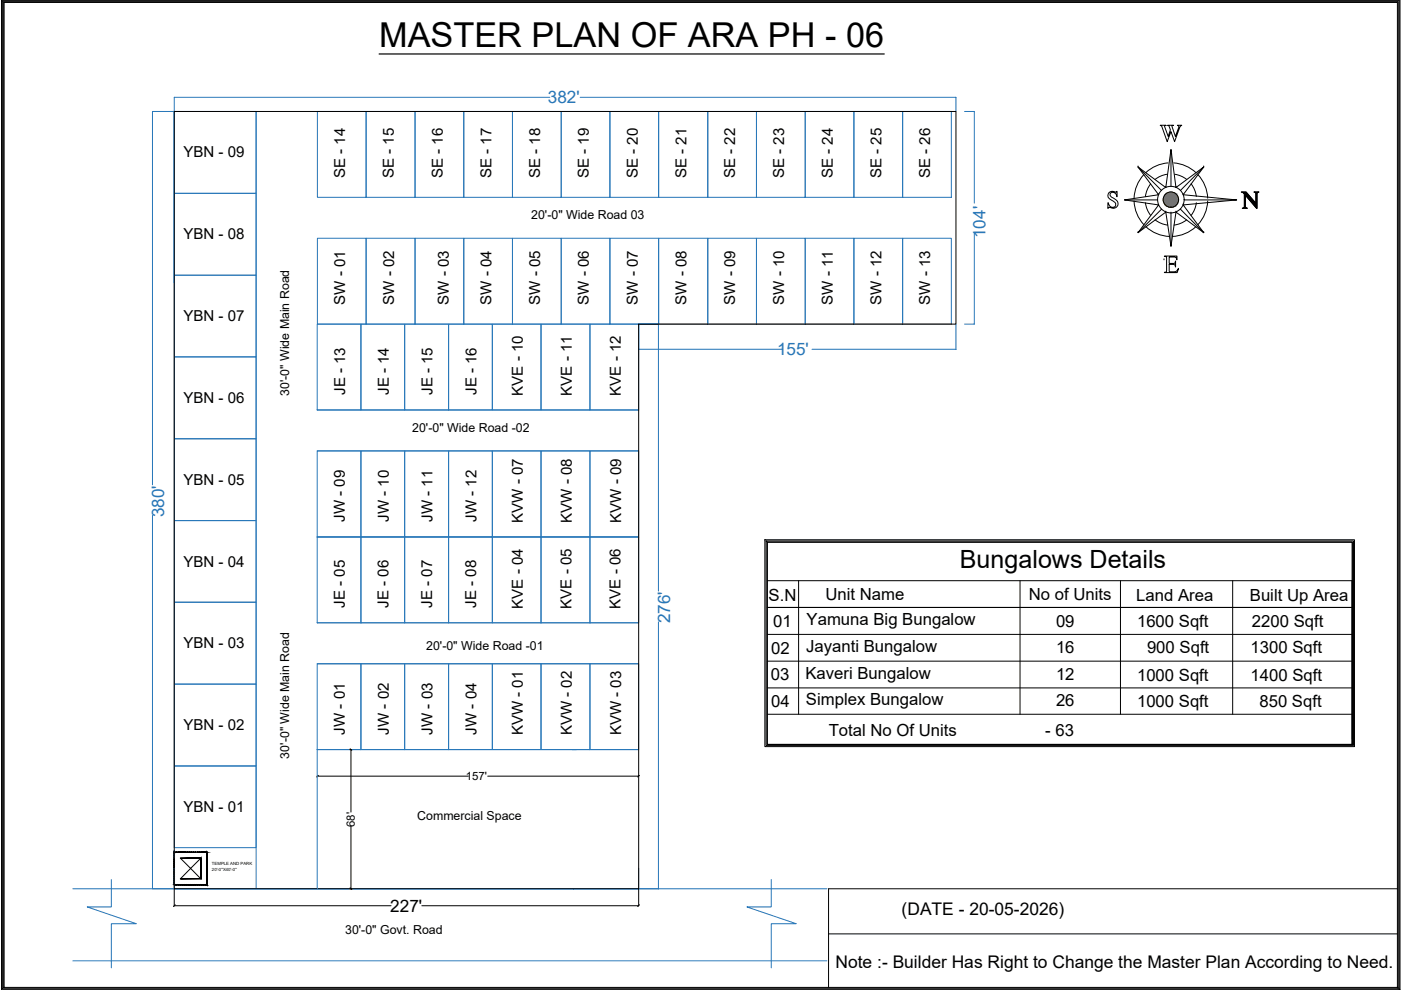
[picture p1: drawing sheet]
<svg xmlns="http://www.w3.org/2000/svg" width="297mm" height="210mm" viewBox="0 0 297 210" stroke-linecap="round" stroke-linejoin="round" font-family="sans-serif">
<!-- layer: PDF7_PDF6_Solid Fills -->
<g fill="#93834a" stroke="#93834a" stroke-width=".21">
<path d="M248 40.8h.6z"/>
<path d="M247.7 43.9h1.1z"/>
<path d="M248 40.8l.8 .1zM247.7 40.9h1.1z"/>
<path d="M247.7 40.9l1.4 .1zM247.4 41l.3-.1 1.4 .1z"/>
<path d="M247.4 41l1.9 .2-.2-.2zM247.2 41.2l.2-.2 1.9 .2z"/>
<path d="M247.2 41.2l2.3 .2-.2-.2zM247.2 41.2l2.3 .2h-2.5z"/>
<path d="M247 41.4l2.7 .2-.2-.2zM247 41.4l2.7 .2h-2.9z"/>
<path d="M246.8 41.6l3 .3-.1-.3zM246.8 41.6l3 .3h-3.1z"/>
<path d="M246.7 41.9l3.2 .3-.1-.3zM246.7 41.9l3.2 .3h-3.3z"/>
<path d="M246.6 42.2l3.3 .3v-.3zM246.6 42.2l3.3 .3h-3.3z"/>
<path d="M246.6 42.5l3.2 .3 .1-.3zM246.6 42.5l3.2 .3h-3.1z"/>
<path d="M246.7 42.8l3 .3 .1-.3zM246.7 42.8l3 .3h-2.9z"/>
<path d="M246.8 43.1l2.7 .2 .2-.2zM246.8 43.1l2.7 .2h-2.5z"/>
<path d="M247 43.3l2.3 .3 .2-.3zM247 43.3l2.3 .3h-2.1z"/>
<path d="M247.2 43.6l1.9 .1 .2-.1zM247.2 43.6l1.9 .1h-1.7z"/>
<path d="M247.4 43.7l1.4 .2 .3-.2zM247.4 43.7l1.4 .2z"/>
<path d="M247.7 43.9l.9 .1zM248 44h.6z"/>
</g>
<!-- layer: PDF7_0 -->
<g fill="#000" stroke="#000" stroke-width=".21">
<path d="M36.9 187.5l.1 .1zM36.9 187.5l.1 .1z"/>
<path d="M36.9 187l.1 .3zM36.9 187l.1 .3z"/>
<path d="M36.9 186.7l.1 .2zM36.9 186.7l.1 .2z"/>
<path d="M36.9 186.2l.1 .3zM36.9 186.2l.1 .3z"/>
<path d="M36.9 185.8l.1 .3zM36.9 185.8l.1 .3z"/>
<path d="M36.9 185.4l.1 .3zM36.9 185.4l.1 .3z"/>
<path d="M36.9 185l.1 .3zM36.9 185l.1 .3z"/>
<path d="M36.9 184.6l.1 .3zM36.9 184.6l.1 .3z"/>
<path d="M36.9 184.2l.1 .3zM36.9 184.2l.1 .3z"/>
<path d="M36.9 183.8l.1 .3zM36.9 183.8l.1 .3z"/>
<path d="M36.9 183.4l.1 .3zM36.9 183.4l.1 .3z"/>
<path d="M36.9 183l.1 .3zM36.9 183l.1 .3z"/>
<path d="M36.9 182.6l.1 .3zM36.9 182.6l.1 .3z"/>
<path d="M36.9 182.2l.1 .2zM36.9 182.2l.1 .2z"/>
<path d="M36.9 181.8l.1 .2zM36.9 181.8l.1 .2z"/>
<path d="M36.9 181.4l.1 .2zM36.9 181.4l.1 .2z"/>
<path d="M36.9 180.9l.1 .3zM36.9 180.9l.1 .3z"/>
<path d="M36.9 180.7l.1 .1zM36.9 180.7l.1 .1z"/>
<path d="M36.9 187.6h.2zM36.9 187.6h.2z"/>
<path d="M36.9 180.7h.2zM36.9 180.7h.2z"/>
<path d="M37.2 187.6h.3zM37.2 187.6h.3z"/>
<path d="M37.2 180.7h.3zM37.2 180.7h.3z"/>
<path d="M37.7 187.6h.2zM37.7 187.6h.2z"/>
<path d="M37.7 180.7h.2zM37.7 180.7h.2z"/>
<path d="M38.3 181.9h4.3zM38.3 182l4.3-.1zM42.6 181.9v4.4zM42.6 182v4.3zM38.3 186.3h4.3zM38.3 186.3h4.3z"/>
<path d="M38 187.6h.3zM38 187.6h.3z"/>
<path d="M38 180.7h.3zM38 180.7h.3z"/>
<path d="M38.5 187.6h.2zM38.5 187.6h.2z"/>
<path d="M38.5 180.7h.2zM38.5 180.7h.2z"/>
<path d="M38.8 187.6h.3zM38.8 187.6h.3z"/>
<path d="M38.8 180.7h.3zM38.8 180.7h.3z"/>
<path d="M39.3 187.6h.2zM39.3 187.6h.2z"/>
<path d="M39.3 180.7h.2zM39.3 180.7h.2z"/>
<path d="M39.7 187.6h.2zM39.7 187.6h.2z"/>
<path d="M39.7 180.7h.2zM39.7 180.7h.2z"/>
<path d="M40.1 187.6h.3zM40.1 187.6h.3z"/>
<path d="M40.1 180.7h.3zM40.1 180.7h.3z"/>
<path d="M40.5 187.6h.3zM40.5 187.6h.3z"/>
<path d="M40.5 180.7h.3zM40.5 180.7h.3z"/>
<path d="M40.9 187.6h.3zM40.9 187.6h.3z"/>
<path d="M40.9 180.7h.3zM40.9 180.7h.3z"/>
<path d="M41.3 187.6h.3zM41.3 187.6h.3z"/>
<path d="M41.3 180.7h.3zM41.3 180.7h.3z"/>
<path d="M41.7 187.6h.3zM41.7 187.6h.3z"/>
<path d="M41.7 180.7h.3zM41.7 180.7h.3z"/>
<path d="M42.1 187.6h.3zM42.1 187.6h.3z"/>
<path d="M42.1 180.7h.3zM42.1 180.7h.3z"/>
<path d="M42.5 187.6h.3zM42.5 187.6h.3z"/>
<path d="M42.5 180.7h.3zM42.5 180.7h.3z"/>
<path d="M42.9 187.6h.3zM42.9 187.6h.3z"/>
<path d="M42.9 180.7h.3zM42.9 180.7h.3z"/>
<path d="M43.3 187.6h.3zM43.3 187.6h.3z"/>
<path d="M43.3 180.7h.3zM43.3 180.7h.3z"/>
<path d="M43.8 187.6h.1zM43.8 187.6h.1z"/>
<path d="M43.8 180.7h.1zM43.8 180.7h.1z"/>
<path d="M43.8 180.7l.1 .1zM43.8 180.7l.1 .1z"/>
<path d="M43.8 180.9l.1 .3zM43.8 180.9l.1 .3z"/>
<path d="M43.8 181.4l.1 .2zM43.8 181.4l.1 .2z"/>
<path d="M43.8 181.8l.1 .2zM43.8 181.8l.1 .2z"/>
<path d="M43.8 182.2l.1 .2zM43.8 182.2l.1 .2z"/>
<path d="M43.8 182.6l.1 .3zM43.8 182.6l.1 .3z"/>
<path d="M43.8 183l.1 .3zM43.8 183l.1 .3z"/>
<path d="M43.8 183.4l.1 .3zM43.8 183.4l.1 .3z"/>
<path d="M43.8 183.8l.1 .3zM43.8 183.8l.1 .3z"/>
<path d="M43.8 184.2l.1 .3zM43.8 184.2l.1 .3z"/>
<path d="M43.8 184.6l.1 .3zM43.8 184.6l.1 .3z"/>
<path d="M43.8 185l.1 .3zM43.8 185l.1 .3z"/>
<path d="M43.8 185.4l.1 .3zM43.8 185.4l.1 .3z"/>
<path d="M43.8 185.8l.1 .3zM43.8 185.8l.1 .3z"/>
<path d="M43.8 186.2l.1 .3zM43.8 186.2l.1 .3z"/>
<path d="M43.8 186.7l.1 .2zM43.8 186.7l.1 .2z"/>
<path d="M43.8 187l.1 .3zM43.8 187l.1 .3z"/>
<path d="M43.8 187.5l.1 .1zM43.8 187.5l.1 .1z"/>
</g>
<!-- layer: PDF7_Text -->
<path d="M80.4 11.4h107.1" fill="none" stroke="#000" stroke-width=".25"/>
<!-- layer: PDF7_PDF3_PDF16_A-WALL-PATT-1 -->
<g fill="none" stroke="#2676b8" stroke-width=".21">
<path d="M36.9 23.6h17.4v17.4h-17.4zM54.3 23.6v164.8M67.3 23.6h10.3v18.2h-10.3zM77.6 23.6h10.4v18.2h-10.4zM88 23.6h10.3v18.2h-10.3zM98.3 23.6h10.4v18.2h-10.4zM108.7 23.6h10.3v18.2h-10.3zM116.6 20.6h-79.7v3M119 23.6h10.3v18.2h-10.3zM123 20.6h79.7v3M129.3 23.6h10.3v18.2h-10.3zM139.6 23.6h10.5v18.2h-10.5z"/>
<path d="M150.1 23.6h10.3v18.2h-10.3zM160.4 23.6h10.3v18.2h-10.3zM170.7 23.6h10.3v18.2h-10.3zM181 23.6h10.4v18.2h-10.4zM191.4 23.6h10.3v18.2h-10.3zM204.5 23.6h2.1v19.5M36.9 41h17.4v17.3h-17.4zM36.9 58.3h17.4v17.4h-17.4zM67.3 50.5h10.3v18.2h-10.3zM77.6 50.5h10.4v18.2h-10.4zM88 50.5h10.3v18.2h-10.3zM98.3 50.5h10.4v18.2h-10.4z"/>
<path d="M108.7 50.5h10.3v18.2h-10.3zM119 50.5h10.3v18.2h-10.3zM129.3 50.5h10.3v18.2h-10.3zM139.6 50.5h10.5v18.2h-10.5zM150.1 50.5h10.3v18.2h-10.3zM160.4 50.5h10.3v18.2h-10.3zM170.7 50.5h10.3v18.2h-10.3zM181 50.5h10.4v18.2h-10.4zM191.4 50.5h10.3v18.2h-10.3zM206.6 49.3v19.4h-2.1M36.9 60v-36.4h-4.6v79.2M36.9 75.7h17.4v17.3h-17.4z"/>
<path d="M67.3 68.7h9.2v18.2h-9.2zM76.5 68.7h9.3v18.2h-9.3zM85.8 68.7h9.3v18.2h-9.3zM95.1 68.7h9.3v18.2h-9.3zM104.4 68.7h10.3v18.2h-10.3zM114.7 68.7h10.4v18.2h-10.4zM125.1 68.7h10.3v18.2h-10.3zM135.4 74.1h30.5M139.6 68.7v56.6M139.6 68.7l-4.2 .1v5.3M172.2 74.1h30.5M202.7 68.8v5.3"/>
<path d="M36.9 93h17.4v17.4h-17.4zM67.3 95.6h9.2v18.2h-9.2zM67.3 86.9h68.1M67.3 95.6h68.1M76.5 95.6h9.3v18.2h-9.3zM85.8 95.6h9.3v18.2h-9.3zM95.1 95.6h9.3v18.2h-9.3zM104.4 95.6h10.3v18.2h-10.3zM114.7 95.6h10.4v18.2h-10.4zM125.1 95.6h10.3v18.2h-10.3zM32.3 109.3v79.1h107.3M36.9 110.4h17.4v17.3h-17.4z"/>
<path d="M67.3 113.8h9.2v18.3h-9.2zM67.3 113.8h68.1M76.5 113.8h9.3v18.3h-9.3zM85.8 113.8h9.3v18.3h-9.3zM95.1 113.8h9.3v18.3h-9.3zM104.4 113.8h10.3v18.3h-10.3zM114.7 113.8h10.4v18.3h-10.4zM125.1 113.8h10.3v18.3h-10.3zM36.9 127.7h17.4v17.3h-17.4zM67.3 132.1h68.1M139.6 131.8v56.6M36.9 145h17.4v17.4h-17.4z"/>
<path d="M67.3 140.7h9.2v18.2h-9.2zM67.3 140.7h68.1M67.3 158.9h68.1M67.3 158.9v29.5M76.5 140.7h9.3v18.2h-9.3zM85.8 140.7h9.3v18.2h-9.3zM95.1 140.7h9.3v18.2h-9.3zM104.4 140.7h10.3v18.2h-10.3zM114.7 140.7h10.4v18.2h-10.4zM125.1 140.7h10.3v18.2h-10.3zM36.9 162.4h17.4v17.3h-17.4zM15.4 188.4h159.9"/>
<path d="M23.6 186.5v5.8h-5.1l10.4 3.5h-5.3v9.4M36.9 180.5v1.4M36.9 184.1v4.3M135.4 184.1v4.3M163.5 186.5v5.8h-5.1l10.4 3.5h-5.3v9.4M15.4 203.7h159.9"/>
</g>
<!-- layer: PDF7_PDF3_0 -->
<g fill="none" stroke="#2676b8" stroke-width=".21">
<path d="M32.3 23.6l.1 .1M37 20.6l-.1 .1M202.7 20.6l-.1 .1M206.5 23.6l.1 .1M135.4 74.1h.1M139.6 68.7v.1M202.6 74.1h.1M206.5 68.7l.1 .1M121.4 158.9h.1M32.3 188.4h.1M36.9 180.5h.1M37 184.1l-.1 .1"/>
<path d="M121.4 188.4h.1M135.4 184.1v.1M139.6 188.4h.1"/>
</g>
<!-- layer: PDF7_PDF6_Geometry -->
<g fill="none" stroke="#000" stroke-width=".21">
<path d="M241.3 35.4l5.9 4.4 1.1-8.1 1 8.1 5.9-4.4-4.3 5.9 11.3 1.1-11.3 1 4.3 5.9-5.9-4.3-1 7.2-1.1-7.2-5.9 4.3 4.3-5.9-7.2-1 7.2-1.1zM241.3 35.4h.1M241.3 35.4l5 5M242.5 37a7.8 7.8 0 0 0-2.1 5M244 39l-.8 1.2-.3 1.5M246 26.6h1.2l-.3 .2 .8 2.1 .4-1.4-.3-.8-.2-.1h1.2l-.3 .2 .7 2.1 .7-1.9v-.3l-.3-.1h1l-.5 .4-1.1 3-.7-2.1-.8 2.1-1.2-3.2zM247.2 39.8h.1M247.4 37l-1.3 .3-1.2 .7M247.6 34.5l-1.4 .3-1.4 .5-1.9 1.3M248.3 31.7v7.9M248.4 32.7h.1M248.9 34.5l1.4 .3 1.4 .5 1.9 1.3"/>
<path d="M249.1 37l1.3 .3 1.2 .7M249.3 39.8h.1M252.5 39l.8 1.2 .3 1.5M254 37a7.8 7.8 0 0 1 2.1 5M255.2 35.4h.1M255.2 35.4l-4.9 5M235.1 40.9a1.65 1.65 0 0 1 1.6-.2l.1-.1v1.1a.93 .93 0 0 0-1.2-.8 .66 .66 0 0 0-.2 .7 .66 .66 0 0 0 .7 .4 1.13 1.13 0 0 1 .9 .9 1.13 1.13 0 0 1-.5 1.1l-.5 .2-.8-.2-.3 .1 .1-1.1a.84 .84 0 0 0 .6 .9 .84 .84 0 0 0 .9-.4 1.58 1.58 0 0 0-1.2-1.3 .93 .93 0 0 1-.2-1.3zM238.4 42.4h7M240.4 42.6a7.8 7.8 0 0 0 2.1 5M241.3 49.3h.1M242.9 43l.3 1.4 .8 1.3M242.9 48.1a7.8 7.8 0 0 0 5 2"/>
<path d="M244.9 46.6l1.3 .8 1.4 .3M245.6 41.3h.1M246.3 44.3l-5 5M246.8 55.1h.1M246.9 54.3h2.6v.8a.65 .65 0 0 0-.8-.6h-.8v1.4h1l.3-.6v1.3l-.1-.5h-1.2v1.4l.2 .1h1.1l.7-.7-.3 .9h-2.7l.4-.2v-.2v-2.7l-.1-.3zM247.2 45h.1M248.3 45.2h.1M248.3 44h.1M248.3 45.2v7M249.3 45h.1M250.3 44.3l4.9 5M250.9 43.4h.1"/>
<path d="M250.9 41.3h.1M251.1 42.4h11.1M251.6 46.6l-1.3 .8-1.4 .3M253.6 48.1a7.8 7.8 0 0 1-5 2M253.6 43l-.3 1.4-.8 1.3M255.2 49.3h.1M256.1 42.6a7.8 7.8 0 0 1-2.1 5M263.2 40.7h1l2.1 2.4v-2.1l-.5-.3h1.1a.47 .47 0 0 0-.4 .6v2.9l-2.4-2.7v2.1a.47 .47 0 0 0 .4 .6h-1.1l.4-.2v-2.9zM263.3 40.7h.9M263.5 40.8h.7M263.6 44.1h.7M263.6 40.9h.7"/>
<path d="M263.7 44h.4M263.8 44h.3M263.8 41l2.5 2.8M263.8 43.8v.2M263.8 41l2.5 2.7M263.9 41.2v2.8v-2.7M263.9 41l2.4 2.7M264 41l2.3 2.6M264 41.3v2.7M264 43.8l.1 .2M264 41l2.3 2.5M264 41.4h.1"/>
<path d="M264.2 41l2.1 2.4M264.3 41l2 2.3M264.4 41h-.7l2.6 3M264.4 41l1.9 2.2M266.1 40.7h.6M266.2 40.8h.4M266.3 43.1h.1M266.3 40.8v.2M266.3 43.4l-2.2-2.4 2.2 2.4M266.3 43.1v.1M266.3 40.8v3.2M266.4 44.1v-3.3l.1 3.4"/>
<path d="M266.6 40.8l-.1 .2"/>
<circle cx="248.2" cy="42.3" r="2.82"/>
<circle cx="248.2" cy="42.3" r="1.63"/>
</g>
<!-- layer: PDF7_PDF3_PDF16_A-WALL-PATT-1 -->
<path d="M36.9 23.6h165.8v45.1h-67.3v119.7h-98.5z" fill="none" stroke="#000" stroke-width=".21"/>
<!-- layer: PDF7_0 -->
<g fill="none" stroke="#000" stroke-width=".21">
<path d="M.3 0h296.5v209.9h-296.5zM.5 .1h296.2v209.6h-296.2zM.7 .4h295.7v209.1h-295.7zM.9 .5h295.4v208.9h-295.4zM74.2 158.9h.3M74.2 158.8l.4 .3M74.4 158.9v13.3M67.3 164.5l32 .1M67.5 164.4l-.4 .3M74.4 175.1v13.3M135.4 164.5l-32 .1M135.6 164.4l-.4 .3"/>
<path d="M36.9 180.7h.1M36.9 187.6h.1M36.9 188.4v3.7M36.9 192h46M37.2 191.8l-.4 .4M38.3 182l2.1 2.1 2.2-2.1M38.3 186.3l2.1-2.2 2.2 2.2M43.8 187.6h.1M43.9 180.7h.1M74.2 188.4h.3M74.2 188.2l.4 .4M89.4 192h46"/>
<path d="M135.4 188.4v3.7M135.6 191.8l-.4 .4M175.7 198h120.6M296.3 188.4h-120.6v21"/>
</g>
<!-- layer: 0 -->
<g fill="none" stroke="#000" stroke-width=".21">
<path d="M162.2 114.4h125v43.9h-125zM162.4 114.7h124.6v43.3h-124.6zM162.7 114.9h124v42.9h-124zM162.7 123.1h124v33.6M162.7 128.8h124M162.7 134.5h124M169.3 123.1v28.3M216.3 123.1v28.3M237.6 123.1v28.3M261.4 123.1v28.3M162.7 151.4h124M162.7 140.2h124"/>
<path d="M162.7 145.9h124M286.7 157.8v-34.7v34.7"/>
</g>
<text font-size="7.3" x="80.4" y="9.9">MASTER PLAN OF ARA PH - 06</text>
<text font-size="5.3" x="203.5" y="120.3">Bungalows Details</text>
<g font-size="3.7">
<text x="191.2" y="194">(DATE - 20-05-2026)</text>
<text x="177.2" y="205.3">Note :- Builder Has Right to Change the Master Plan According to Need.</text>
</g>
<g font-size="3.6" fill="#2676b8">
<text x="116.1" y="21.9">382'</text>
<text x="208.9" y="50.5" transform="rotate(-90 208.9 50.5)">104'</text>
<text x="164.7" y="75.3">155'</text>
<text x="34.8" y="109.7" transform="rotate(-90 34.8 109.7)">380'</text>
<text x="142.1" y="132.2" transform="rotate(-90 142.1 132.2)">276'</text>
</g>
<text font-size="3.6" x="82.7" y="193.3">227'</text>
<g font-size="3.5">
<text x="163" y="127.4">S.N</text>
<text x="175" y="127.3">Unit Name</text>
<text x="218.1" y="127.2">No of Units</text>
<text x="240.9" y="127.4">Land Area</text>
<text x="265" y="127.4">Built Up Area</text>
<text x="163.9" y="132.9">01</text>
<text x="171" y="132.6">Yamuna Big Bungalow</text>
<text x="223.9" y="132.9">09</text>
<text x="241.1" y="132.9">1600 Sqft</text>
<text x="265.4" y="132.9">2200 Sqft</text>
<text x="163.5" y="138.6">02</text>
<text x="170.8" y="143.9">Kaveri Bungalow</text>
<text x="170.9" y="138.1">Jayanti Bungalow</text>
<text x="223.9" y="138.4">16</text>
<text x="243.2" y="138.5">900 Sqft</text>
<text x="265.2" y="138.5">1300 Sqft</text>
<text x="163.4" y="144.2">03</text>
<text x="163.5" y="149.9">04</text>
<text x="170.9" y="149.6">Simplex Bungalow</text>
<text x="223.9" y="149.8">26</text>
<text x="223.9" y="144.2">12</text>
<text x="241.1" y="144.3">1000 Sqft</text>
<text x="241.1" y="150">1000 Sqft</text>
<text x="265.2" y="144.3">1400 Sqft</text>
<text x="267" y="149.9">850 Sqft</text>
<text x="175.7" y="156.1">Total No Of Units</text>
<text x="221.6" y="156.1">- 63</text>
</g>
<g font-size="3.2">
<text x="38.9" y="33.4">YBN - 09</text>
<text x="73.2" y="37.8" transform="rotate(-90 73.2 37.8)">SE - 14</text>
<text x="83.5" y="37.8" transform="rotate(-90 83.5 37.8)">SE - 15</text>
<text x="93.9" y="37.8" transform="rotate(-90 93.9 37.8)">SE - 16</text>
<text x="104.2" y="37.8" transform="rotate(-90 104.2 37.8)">SE - 17</text>
<text x="114.5" y="37.8" transform="rotate(-90 114.5 37.8)">SE - 18</text>
<text x="124.9" y="37.8" transform="rotate(-90 124.9 37.8)">SE - 19</text>
<text x="135.2" y="37.8" transform="rotate(-90 135.2 37.8)">SE - 20</text>
<text x="145.5" y="37.8" transform="rotate(-90 145.5 37.8)">SE - 21</text>
<text x="155.9" y="37.8" transform="rotate(-90 155.9 37.8)">SE - 22</text>
<text x="166.2" y="37.8" transform="rotate(-90 166.2 37.8)">SE - 23</text>
<text x="176.6" y="37.8" transform="rotate(-90 176.6 37.8)">SE - 24</text>
<text x="186.9" y="37.8" transform="rotate(-90 186.9 37.8)">SE - 25</text>
<text x="197.2" y="37.8" transform="rotate(-90 197.2 37.8)">SE - 26</text>
<text x="38.9" y="50.7">YBN - 08</text>
<text x="73.2" y="64.7" transform="rotate(-90 73.2 64.7)">SW - 01</text>
<text x="83.6" y="64.7" transform="rotate(-90 83.6 64.7)">SW - 02</text>
<text x="95.2" y="64.7" transform="rotate(-90 95.2 64.7)">SW - 03</text>
<text x="104.2" y="64.7" transform="rotate(-90 104.2 64.7)">SW - 04</text>
<text x="114.5" y="64.7" transform="rotate(-90 114.5 64.7)">SW - 05</text>
<text x="124.9" y="64.7" transform="rotate(-90 124.9 64.7)">SW - 06</text>
<text x="135.2" y="64.7" transform="rotate(-90 135.2 64.7)">SW - 07</text>
<text x="145.6" y="64.7" transform="rotate(-90 145.6 64.7)">SW - 08</text>
<text x="155.9" y="64.7" transform="rotate(-90 155.9 64.7)">SW - 09</text>
<text x="166.2" y="64.7" transform="rotate(-90 166.2 64.7)">SW - 10</text>
<text x="176.6" y="64.7" transform="rotate(-90 176.6 64.7)">SW - 11</text>
<text x="186.9" y="64.7" transform="rotate(-90 186.9 64.7)">SW - 12</text>
<text x="197.2" y="64.7" transform="rotate(-90 197.2 64.7)">SW - 13</text>
<text x="38.9" y="68.1">YBN - 07</text>
<text x="73.2" y="83.7" transform="rotate(-90 73.2 83.7)">JE - 13</text>
<text x="82.4" y="83.7" transform="rotate(-90 82.4 83.7)">JE - 14</text>
<text x="91.7" y="83.7" transform="rotate(-90 91.7 83.7)">JE - 15</text>
<text x="101" y="83.7" transform="rotate(-90 101 83.7)">JE - 16</text>
<text x="110.9" y="83.9" transform="rotate(-90 110.9 83.9)">KVE - 10</text>
<text x="121.2" y="83.9" transform="rotate(-90 121.2 83.9)">KVE - 11</text>
<text x="131.6" y="83.9" transform="rotate(-90 131.6 83.9)">KVE - 12</text>
<text x="38.9" y="85.4">YBN - 06</text>
<text x="38.9" y="102.8">YBN - 05</text>
<text x="73.1" y="110.6" transform="rotate(-90 73.1 110.6)">JW - 09</text>
<text x="82.4" y="110.6" transform="rotate(-90 82.4 110.6)">JW - 10</text>
<text x="91.7" y="110.6" transform="rotate(-90 91.7 110.6)">JW - 11</text>
<text x="101" y="110.6" transform="rotate(-90 101 110.6)">JW - 12</text>
<text x="110.9" y="110.8" transform="rotate(-90 110.9 110.8)">KVW - 07</text>
<text x="121.2" y="110.8" transform="rotate(-90 121.2 110.8)">KVW - 08</text>
<text x="131.7" y="110.8" transform="rotate(-90 131.7 110.8)">KVW - 09</text>
<text x="38.9" y="120.1">YBN - 04</text>
<text x="73.1" y="128.9" transform="rotate(-90 73.1 128.9)">JE - 05</text>
<text x="82.4" y="128.9" transform="rotate(-90 82.4 128.9)">JE - 06</text>
<text x="91.6" y="128.9" transform="rotate(-90 91.6 128.9)">JE - 07</text>
<text x="101" y="128.9" transform="rotate(-90 101 128.9)">JE - 08</text>
<text x="110.9" y="129" transform="rotate(-90 110.9 129)">KVE - 04</text>
<text x="121.2" y="129" transform="rotate(-90 121.2 129)">KVE - 05</text>
<text x="131.6" y="129" transform="rotate(-90 131.6 129)">KVE - 06</text>
<text x="38.9" y="137.5">YBN - 03</text>
<text x="38.9" y="154.8">YBN - 02</text>
<text x="73.1" y="155.8" transform="rotate(-90 73.1 155.8)">JW - 01</text>
<text x="82.4" y="155.8" transform="rotate(-90 82.4 155.8)">JW - 02</text>
<text x="91.7" y="155.8" transform="rotate(-90 91.7 155.8)">JW - 03</text>
<text x="101" y="155.8" transform="rotate(-90 101 155.8)">JW - 04</text>
<text x="110.9" y="155.9" transform="rotate(-90 110.9 155.9)">KVW - 01</text>
<text x="121.2" y="155.9" transform="rotate(-90 121.2 155.9)">KVW - 02</text>
<text x="131.7" y="155.9" transform="rotate(-90 131.7 155.9)">KVW - 03</text>
<text x="38.9" y="172.1">YBN - 01</text>
</g>
<g font-size="2.6">
<text x="112.6" y="46.4">20'-0&quot; Wide Road 03</text>
<text x="61.3" y="84" transform="rotate(-90 61.3 84)">30'-0&quot; Wide Main Road</text>
<text x="87.4" y="91.7">20'-0&quot; Wide Road -02</text>
<text x="90.4" y="137.7">20'-0&quot; Wide Road -01</text>
<text x="61.3" y="160.8" transform="rotate(-90 61.3 160.8)">30'-0&quot; Wide Main Road</text>
<text x="88.5" y="173.8">Commercial Space</text>
<text x="73.2" y="198">30'-0&quot; Govt. Road</text>
</g>
<g font-size="2.4">
<text x="98.7" y="165.4">157'</text>
<text x="75.3" y="175.3" transform="rotate(-90 75.3 175.3)">68'</text>
</g>
<g font-size=".9">
<text x="44.9" y="183.5">TEMPLE AND PARK</text>
<text x="44.9" y="184.6">20'-0''X40'-0''</text>
</g>
</svg>
